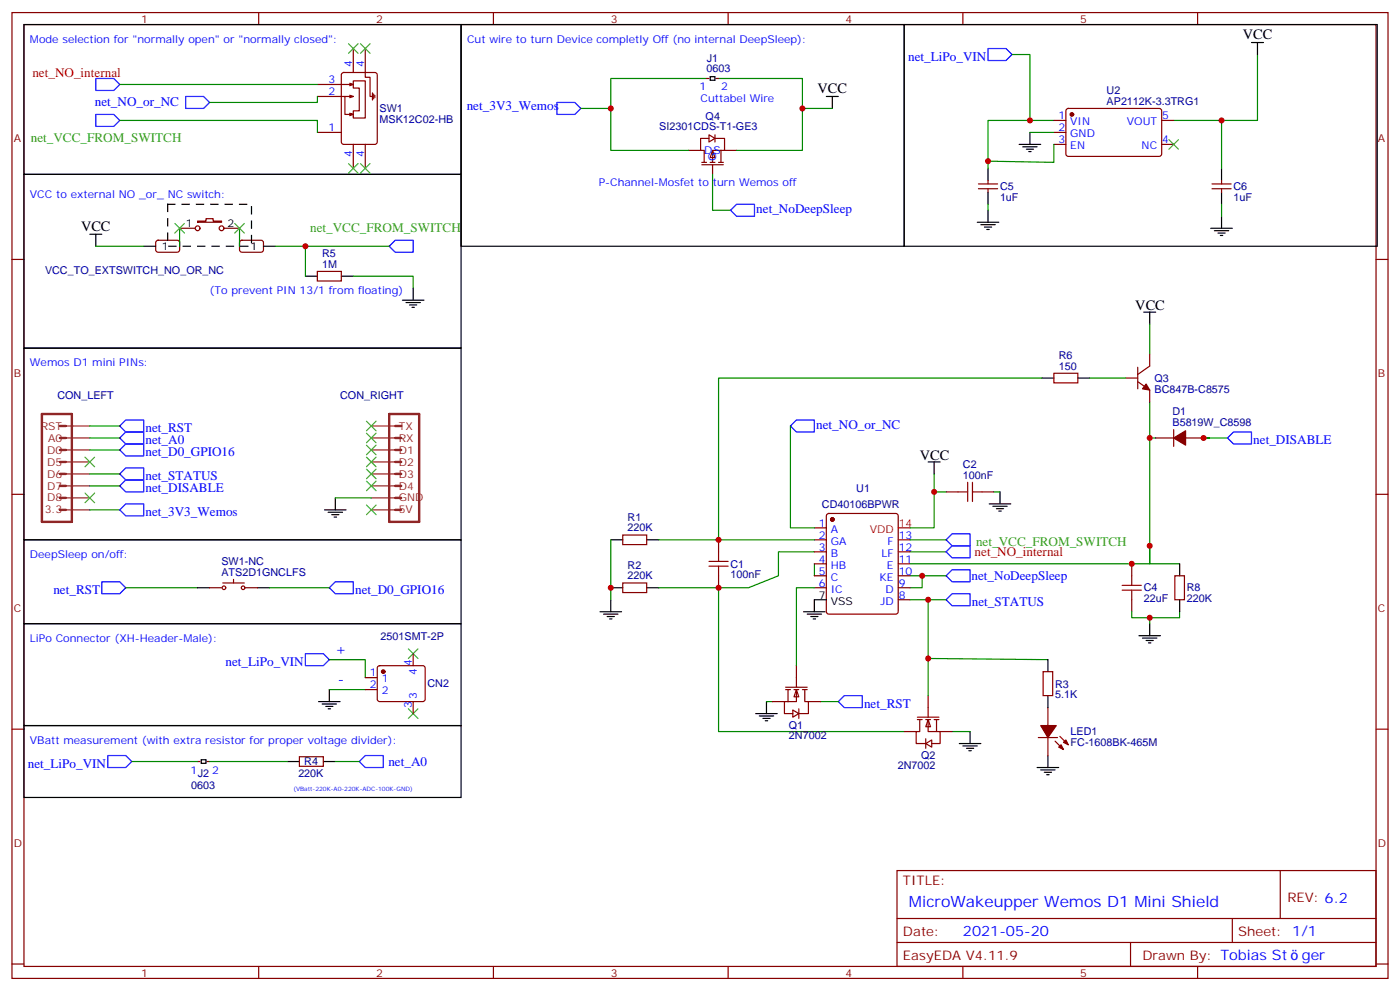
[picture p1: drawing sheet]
<svg xmlns="http://www.w3.org/2000/svg" width="412mm" height="292mm" viewBox="0 0 412 292" stroke-linecap="round" stroke-linejoin="round" font-family="sans-serif">
<g fill="none" stroke="#870000" stroke-width=".35">
<path d="M3.5 3.7h405.4v284.3h-405.4zM7.1 7.2h398.2v277.3h-398.2zM76.2 3.7v3.5M145.3 3.7v3.5M214.5 3.7v3.5M283.6 3.7v3.5M352.8 3.7v3.5M3.5 76.4h3.6M46.1 70.9l.5-.2 5.9 .1 .4 .6v2.4l-.7 .5-5.9-.1-.4-.6v-2.2zM70.8 70.9l.5-.2 5.9 .1 .4 .6-.1 2.4-.6 .5-5.9-.1-.4-.6v-2.2zM405.3 76.4h3.6M340.4 128.9h5.3"/>
<path d="M345.7 126.5v4.9M349.2 128.9h5.3M3.5 145.5h3.6M183.4 157.5h7.1v2.8h-7.1zM239.9 155.4h3.5M239.9 158.9h3.5M243.7 151.4l.4-.2h19.8l.5 .2 .2 .5v28.2l-.3 .5-.4 .2h-19.8l-.5-.2-.2-.5v-28.2zM264.6 158.9h3.5M278.7 144.8h3.5M289.3 144.8h3.5M405.3 145.5h3.6M61.7 173h3.6"/>
<path d="M65.6 171.6h6.4M68.8 170.6v1M72.3 173h3.5M183.4 171.6h7.1v2.8h-7.1zM239.9 162.5h3.5M239.9 166h3.5M239.9 169.5h3.5M239.9 173h3.5M264.6 162.5h3.5M264.6 166h3.5M264.6 169.5h3.5M264.6 173h3.5"/>
<path d="M264.6 176.6h3.5M333.4 166v3.5M333.4 176.6v3.5M346.1 169.5h2.8v7.1h-2.8zM3.5 214.7h3.6M305.9 217.1h5.6M308.7 208.3v5.3M308.7 217.1v5.3M310.8 218.2l2.5 2.5M312.2 216.8l2.5 2.5M405.3 214.7h3.6M264.2 256.3h141.1v28.2h-141.1z"/>
<path d="M377.1 256.3v14.1M264.2 270.4h141.1M264.2 277.5h141.1M333 277.5v7M363 270.4v7.1M3.5 283.8h3.6M76.2 284.5v3.5M145.3 284.5v3.5M214.5 284.5v3.5M283.6 284.5v3.5M352.8 284.5v3.5M405.3 283.8h3.6"/>
<circle cx="66" cy="173" r=".53"/>
<circle cx="71.6" cy="173" r=".53"/>
</g>
<g fill="none" stroke="#008700" stroke-width=".35">
<path d="M28.2 72.5h14.1M81.1 72.5h33.6M338.7 95.4v8.8M338.7 118.4v47.6h8.8M26.5 125.4h8.8M26.5 132.5h8.8M26.5 139.5h8.8M232.8 125.4v30h7.1M338.7 128.9h1.7M356.3 128.9h-1.8h7.1M26.5 150.1h8.8M26.5 143.1h8.8"/>
<path d="M98.8 146.6h10.6M179.9 158.9v17.7M268.1 158.9h10.6M37 173h21.2M79.4 173h17.6M194 173h17.7M211.7 173v42.4h54.6M239.9 162.5h-10.6v7l-8.8 3.5h-8.8M239.9 166v3.5M268.1 169.5h3.5v3.5h-3.5M268.1 162.5h10.6M268.1 176.6h10.6"/>
<path d="M338.7 160.7v5.3h-70.6M273.4 193.9l35.3 .3M333.4 180.1v1.8h14.1v-1.8M225.8 206.6h1.7M241.7 206.6h5.2M280.5 215.4h5.3"/>
</g>
<g fill="none" stroke="#000" stroke-width=".35">
<path d="M7.1 7.2h128.7v44.1h-128.7zM26.5 69h3.5M28.2 69v3.5M42.3 72.5h3.6M77.6 72.5h3.5M336.9 91.9h3.5M338.7 91.9v3.5M7.1 102.5h128.7v56.4h-128.7zM273.4 136h3.5M275.2 136v3.5M7.1 158.9h128.7v24.7h-128.7zM95.6 150.1h6.4"/>
<path d="M96.7 150.8h4.2M97.7 151.5h2.1M98.4 152.2h.7M98.8 146.6v3.5M179.9 158.9h3.5M190.5 158.9h3.5M291.4 148.3h6.3M292.5 149h4.2M293.5 149.8h2.1M294.2 150.5h.7M294.6 144.8v3.5M58.2 173h3.5"/>
<path d="M75.8 173h3.6M179.9 176.6v3.5M179.9 173h3.5M190.5 173h3.5M243.4 176.6h-3.5v3.5M347.5 166v3.5M347.5 176.6v3.5M7.1 183.6h128.7v30h-128.7zM176.7 180.1h6.4M177.8 180.8h4.2M178.9 181.5h2.1M179.6 182.2h.7"/>
<path d="M236.7 180.1h6.4M237.8 180.8h4.2M238.8 181.5h2.1M239.5 182.2h.7M335.5 187.1h6.3M336.5 187.9h4.3M337.6 188.6h2.1M338.3 189.3h.7M338.7 183.6v3.5M93.8 206.6h6.4M94.9 207.3h4.2M96 208h2.1"/>
<path d="M96.7 208.7h.7M97 203v3.6M222.6 210.1h6.4M223.7 210.8h4.2M224.7 211.5h2.1M225.4 212.2h.7M225.8 206.6v3.5M282.6 218.9h6.3M283.6 219.6h4.3M285.8 215.4v3.5M284.7 220.3h2.1M285.4 221h.7"/>
<path d="M305.5 226h6.4M306.6 226.7h4.2M307.6 227.4h2.1M308.3 228.1h.7M308.7 222.4v3.6"/>
</g>
<g fill="#870000" stroke="#870000" stroke-width=".35">
<path d="M311.9 220l.7-.7 .7 1.4z"/>
<path d="M313.3 218.5l.7-.7 .7 1.5z"/>
<path d="M306.6 213.6h4.5l-2.4 3.5z"/>
<path d="M345.7 128.9l3.5-2.1v4.3z"/>
<circle cx="245.2" cy="152.9" r=".53"/>
</g>
<path d="M264.6 155.4h3.5" fill="none" stroke="#f00" stroke-width=".35"/>
<g fill="none" stroke="#00f" stroke-width=".35">
<path d="M28.2 23.1h5.3l1.8 1.8-1.8 1.7h-5.3zM28.2 33.7h5.3l1.8 1.8-1.8 1.7h-5.3zM54.7 28.4h5.3l1.7 1.8-1.7 1.7h-5.3zM116.4 70.7h5.3v3.6h-5.3l-1.7-1.8zM37 123.6h5.3v3.6h-5.3l-1.7-1.8zM37 130.7h5.3v3.5h-5.3l-1.7-1.7zM37 137.8h5.3v3.5h-5.3l-1.7-1.8zM232.8 125.4l1.8-1.8h5.3v3.6h-5.3zM361.6 128.9l1.8-1.7h5.3v3.5h-5.3zM37 141.3h5.3v3.5h-5.3l-1.7-1.7zM280.5 157.2h5.3v3.5h-5.3l-1.8-1.8zM30 171.3h5.3l1.7 1.7-1.7 1.8h-5.3z"/>
<path d="M98.8 171.3h5.3v3.5h-5.3l-1.8-1.8zM278.7 162.5l1.8-1.8h5.3v3.5h-5.3zM280.5 174.8h5.3v3.5h-5.3l-1.8-1.7zM248.7 204.8h5.3v3.5h-5.3l-1.8-1.7z"/>
</g>
<path d="M282.2 144.8h2.8M285 142v5.6M286.5 142v5.6M286.5 144.8h2.8M330.6 173.7h5.6M330.6 172.3h5.6M333.4 169.5v2.8M333.4 173.7v2.9" fill="none" stroke="#a10000" stroke-width=".35"/>
<g fill="none" stroke="#8c2424" stroke-width=".71">
<path d="M12.3 121.9h8.9v31.7h-8.9zM17.6 136h1.8M17.6 139.5h1.8M17.6 132.5h1.8M17.6 128.9h1.8M17.6 125.4h1.8M114.7 121.9h8.8v31.7h-8.8zM116.4 136h1.8M116.4 139.5h1.8M116.4 132.5h1.8M116.4 128.9h1.8M116.4 125.4h1.8"/>
<path d="M17.6 143.1h1.8M17.6 146.6h1.8M17.6 150.1h1.8M116.4 143.1h1.8M116.4 146.6h1.8M116.4 150.1h1.8"/>
</g>
<g fill="none" stroke="#8c2424" stroke-width=".35">
<path d="M19.4 139.5h7.1M19.4 136h7.1M19.4 132.5h7.1M19.4 128.9h7.1M19.4 125.4h7.1M109.4 139.5h7M109.4 136h7M109.4 132.5h7M109.4 128.9h7M109.4 125.4h7M19.4 150.1h7.1M19.4 146.6h7.1"/>
<path d="M19.4 143.1h7.1M109.4 150.1h7M109.4 146.6h7M109.4 143.1h7"/>
</g>
<g fill="none" stroke="#3c3" stroke-width=".35">
<path d="M25 134.6l2.9 2.8M27.9 134.6l-2.9 2.8M107.9 124l2.9 2.8M107.9 127.5l2.9 2.9M107.9 131.1l2.9 2.8M107.9 134.6l2.9 2.8M107.9 138.1l2.9 2.8M110.8 124l-2.9 2.8M110.8 127.5l-2.9 2.9M110.8 131.1l-2.9 2.8M110.8 134.6l-2.9 2.8M110.8 138.1l-2.9 2.8"/>
<path d="M25 145.2l2.9 2.8M27.9 145.2l-2.9 2.8M107.9 148.7l2.9 2.8M107.9 141.6l2.9 2.9M110.8 148.7l-2.9 2.8M110.8 141.6l-2.9 2.9"/>
</g>
<g fill="#fff" stroke="#870000" stroke-width=".35">
<path d="M234.6 203l.7 2.1h-1.4z"/>
<path d="M233.5 209l1.8 1.1-1.8 1z"/>
</g>
<path d="M234.6 196v6.3M227.5 206.6h3.6M231.4 202.3h6.4M231.4 203h1.4M232.1 203v3.6M233.9 203h1.4M234.6 203v3.6h-3.5v3.5h2.4M235.3 208.7v2.8M236.4 203h1.4M237.1 203v3.6h1v3.5h-2.8M238.1 206.6h3.6" fill="none" stroke="#870000" stroke-width=".35"/>
<g fill="#fff" stroke="#870000" stroke-width=".35">
<path d="M273.4 211.8l.7 2.2h-1.4z"/>
<path d="M272.7 218.9l1.8-1.1v2.2z"/>
</g>
<path d="M307.3 197.7h2.8v7.1h-2.8zM266.3 215.4h3.6M270.2 211.1h6.4M270.2 211.8h1.4M270.9 211.8v3.6h-1v3.5h2.8M272.7 217.5v2.8M272.7 211.8h1.4M273.4 211.8v3.6h3.5v3.5h-2.4M273.4 204.8v6.3M275.2 211.8h1.4M275.9 211.8v3.6M276.9 215.4h3.6" fill="none" stroke="#870000" stroke-width=".35"/>
<path d="M239.9 173h-5.3v23M271.6 169.5h7.1M273.4 176.6v28.2" fill="none" stroke="#008700" stroke-width=".35"/>
<path d="M243.4 28.4h3.5M245.2 28.4v3.5M308.7 194.2v3.5M308.7 204.8v3.5" fill="none" stroke="#000" stroke-width=".35"/>
<path d="M164 30.2h5.3l1.8 1.7-1.8 1.8h-5.3zM37 148.3h5.3v3.6h-5.3l-1.7-1.8zM278.7 169.5l1.8-1.8h5.3v3.6h-5.3z" fill="none" stroke="#00f" stroke-width=".35"/>
<path d="M209.9 44.3l.7 2.1h-1.4z" fill="#fff" stroke="#870000" stroke-width=".35"/>
<g fill="none" stroke="#870000" stroke-width=".35">
<path d="M104.1 14.3v7M107.6 14.3v8.5h1.4v5.6h.7M93.5 39h7M93.5 28.4h10.6M100.8 21.5l.4-.2h9.2l.7 .5v20l-.4 .7h-9.5l-.6-.5-.1-20zM101.6 28.4v5.3h2.5l-1.1-.4M103 24.5l1.1 .4h-10.6M103 28l1.1 .4M104.1 23.8h3.5v10.9h-3.5v-2.1h1.7v-6.7h-1.7zM104.1 33.7l-1.1 .3M104.1 24.9l-1.1 .3M104.1 28.4l-1.1 .4"/>
<path d="M109.7 27.3v2.2M110.1 27.7v1.4M110.4 28v.8M208.1 23.1h.7M208.8 39.7l1.8 1-1.8 1.1zM210.6 39.7v2.1M211 23.1h.7M310.4 35.5h3.6M310.4 39h3.6M314.2 32.1l.5-.2 27.1 .1 .4 .6-.1 13-.6 .4h-27.1l-.4-.7v-12.7zM342.2 35.5h3.5M104.1 42.5v7.1"/>
<path d="M107.6 42.5v7.1M202.8 44.3h3.6M206.7 48.5h6.4M206.7 47.8h1.4M208.8 40.7h-2.4v3.6h1v3.5M209.2 47.8h1.4M209.9 48.5v2.8M210.6 40.7h2.8v3.6M211.7 47.8h1.4M212.4 44.3v3.5M213.4 44.3h-3.5v3.5M213.4 44.3h3.6"/>
<path d="M288.2 55.6h5.7M288.2 54.2h5.7M291 53.1v1.1M291 55.6v1M310.4 42.5h3.6M342.2 42.5h3.5M357 55.6h5.7M357 54.2h5.7M359.8 53.1v1.1M359.8 55.6v1M52.9 67.2h4.6M58.2 65.1h2.5v-.7h2.1v.7h2.5v.3h-7.1z"/>
<path d="M66 67.2h4.6M93.5 79.9h7v2.8h-7zM310.4 109.9h7.1v2.8h-7.1zM331.6 111.3h3.5M335.1 112.4l3.6 2.4v3.6M335.1 108.1v6.4M338.7 104.2v3.6l-3.6 2.4M211.7 158.9v3.6M211.7 169.5v3.5M107.6 199.5h3.5M111.4 196.2l.4-.2h12.7l.5 .2 .2 .5v9.4l-.7 .5-12.9-.1-.5-.7v-9.1zM121.7 192.4v3.6"/>
<path d="M107.6 203h3.5M121.7 206.6v3.5M58.2 224.2h.7M61 224.2h.7M88.2 222.8h7v2.8h-7z"/>
<circle cx="58.2" cy="67.2" r=".71"/>
<circle cx="65.3" cy="67.2" r=".71"/>
</g>
<g fill="none" stroke="#008700" stroke-width=".35">
<path d="M298.1 16.1h5.3v19.4M370.4 16.1v19.4h-24.7M35.3 35.5h58.2v3.5M35.3 24.9h58.2M93.5 28.4v1.8h-31.8M179.9 31.9v12.4h22.9M208.1 23.1h-28.2v8.8h-8.8M211.7 23.1h24.7v8.8h8.8M236.4 31.9v12.4h-19.4M303.4 39h7M310.4 35.5h-19.4v14.1M359.8 35.5v14.1"/>
<path d="M209.9 51.3v10.6h5.3M310.4 42.5v5.3l-19.4-.4M52.9 67.2v5.3M70.6 67.2v5.3M90 72.5v8.8M291 60.1v1.8M359.8 60.1v3.6M104.1 81.3h17.6v3.5M306.9 111.3h-95.2v47.6h-17.7M321 111.3h10.6M26.5 128.9h8.8M275.2 139.5v15.9h-7.1"/>
<path d="M211.7 158.9h28.2M275.2 144.8h3.5M292.8 144.8h1.8M97 194.2h10.6v5.3M338.7 181.9v1.7M97 203h10.6M38.8 224.2h19.4M61.7 224.2h23M98.8 224.2h7"/>
</g>
<path d="M291 14.3h5.3l1.8 1.8-1.8 1.7h-5.3zM215.2 61.9l1.8-1.8h5.2v3.6h-5.2zM37 127.2h5.3v3.5h-5.3l-1.7-1.8zM90 192.4h5.2l1.8 1.8-1.8 1.8h-5.2zM31.7 222.4h5.3l1.8 1.8-1.8 1.8h-5.3zM107.6 222.4h5.3v3.6h-5.3l-1.8-1.8z" fill="none" stroke="#00f" stroke-width=".35"/>
<g fill="none" stroke="#000" stroke-width=".35">
<path d="M135.8 7.2h130.5v65.3h-130.5zM266.3 7.2h139.4v65.3h-139.4zM368.7 12.5h3.5M370.4 12.5v3.6M209.2 22.6h1.4v1h-1.4zM303.4 39v3.5M7.1 51.3h128.7v51.2h-128.7zM291 49.6v3.5M291 56.6v3.5M300.2 42.5h6.4M301.3 43.2h4.2M302.3 43.9h2.1"/>
<path d="M303 44.6h.7M359.8 49.6v3.5M359.8 56.6v3.5M287.9 65.4h6.3M288.9 66.1h4.3M290 66.9h2.1M290.7 67.6h.7M291 61.9v3.5M356.7 67.2h6.3M357.7 67.9h4.2M358.8 68.6h2.1M359.5 69.3h.7"/>
<path d="M359.8 63.7v3.5M90 81.3h3.5M100.5 81.3h3.6M118.5 88.4h6.4M119.6 89.1h4.2M120.6 89.8h2.2M121.4 90.5h.7M121.7 84.8v3.6M306.9 111.3h3.5M317.5 111.3h3.5M7.1 213.6h128.7v21.2h-128.7zM59.3 223.7h1.4v1h-1.4z"/>
<path d="M84.7 224.2h3.5M95.2 224.2h3.6"/>
</g>
<g fill="none" stroke="#3c3" stroke-width=".35">
<path d="M102.7 12.9l2.8 2.8M105.5 12.9l-2.8 2.8M106.2 12.9l2.8 2.8M109 12.9l-2.8 2.8M102.7 48.2l2.8 2.8M105.5 48.2l-2.8 2.8M106.2 48.2l2.8 2.8M109 48.2l-2.8 2.8M344.3 41.1l2.8 2.8M347.1 41.1l-2.8 2.8M51.5 65.8l2.8 2.8M54.3 65.8l-2.8 2.8"/>
<path d="M69.1 65.8l2.9 2.8M72 65.8l-2.9 2.8M120.3 191l2.8 2.9M123.1 191l-2.8 2.9M120.3 208.7l2.8 2.8M123.1 208.7l-2.8 2.8"/>
</g>
<g fill="#870000" stroke="#870000" stroke-width=".35">
<path d="M337.6 113.1l1.1 1.7-2.2-.3z"/>
<circle cx="315.7" cy="33.7" r=".53"/>
<circle cx="112.9" cy="197.7" r=".53"/>
</g>
<path d="M49.4 60.1h24.7v12.4h-24.7z" fill="none" stroke="#000" stroke-width=".35" stroke-dasharray="2.1 2.1"/>
<path d="M208.8 165.3h5.7M208.8 166.7h5.7M211.7 162.5v2.8M211.7 166.7v2.8" fill="none" stroke="#a10000" stroke-width=".35"/>
<g fill="#c00">
<circle cx="338.7" cy="128.9" r=".88"/>
<circle cx="338.7" cy="160.7" r=".88"/>
<circle cx="354.5" cy="128.9" r=".88"/>
<circle cx="273.4" cy="176.6" r=".88"/>
<circle cx="273.4" cy="193.9" r=".88"/>
<circle cx="271.6" cy="169.5" r=".88"/>
<circle cx="359.8" cy="35.5" r=".88"/>
<circle cx="90" cy="72.5" r=".88"/>
<circle cx="291" cy="47.4" r=".88"/>
<circle cx="303.4" cy="35.5" r=".88"/>
<circle cx="338.7" cy="181.9" r=".88"/>
<circle cx="236.4" cy="31.9" r=".88"/>
<circle cx="179.9" cy="31.9" r=".88"/>
<circle cx="275.2" cy="144.8" r=".88"/>
<circle cx="333.4" cy="166" r=".88"/>
<circle cx="211.7" cy="173" r=".88"/>
<circle cx="179.9" cy="173" r=".88"/>
<circle cx="211.7" cy="158.9" r=".88"/>
</g>
<text font-size="4.6" fill="#00f" x="267.8" y="266.9">MicroWakeupper Wemos D1 Mini Shield</text>
<g font-size="4.2">
<text x="366.1" y="11.5">VCC</text>
<text x="240.8" y="27.3">VCC</text>
<text x="23.9" y="68">VCC</text>
<text x="334.4" y="91.2">VCC</text>
<text x="270.9" y="135.3">VCC</text>
</g>
<g font-size="4.2" fill="#00f">
<text x="98.8" y="192.4">+</text>
<text x="99.6" y="201.3">-</text>
<text x="283.6" y="275.7">2021-05-20</text>
<text x="383.5" y="282.8">ger</text>
</g>
<g font-size="3.9" fill="#00f">
<text x="267.5" y="17.8">net_LiPo_VIN</text>
<text x="27.9" y="31.3">net_NO_or_NC</text>
<text x="137.5" y="32.5">net_3V3_Wemos</text>
<text x="222.8" y="62.6">net_NoDeepSleep</text>
<text x="42.9" y="127.2">net_RST</text>
<text x="42.9" y="130.7">net_A0</text>
<text x="240.4" y="126.2">net_NO_or_NC</text>
<text x="369.2" y="130.7">net_DISABLE</text>
<text x="42.9" y="134.2">net_D0_GPIO16</text>
<text x="42.9" y="141.3">net_STATUS</text>
<text x="42.9" y="144.8">net_DISABLE</text>
<text x="42.9" y="151.9">net_3V3_Wemos</text>
<text x="286.2" y="170.8">net_NoDeepSleep</text>
<text x="15.7" y="174.8">net_RST</text>
<text x="104.6" y="174.8">net_D0_GPIO16</text>
<text x="286.3" y="178.3">net_STATUS</text>
<text x="66.4" y="196">net_LiPo_VIN</text>
<text x="254.5" y="208.3">net_RST</text>
<text x="8.2" y="226">net_LiPo_VIN</text>
<text x="114.4" y="225.5">net_A0</text>
</g>
<g font-size="3.9" fill="#f00">
<text x="9.5" y="22.6">net_NO_internal</text>
<text x="287.1" y="163.7">net_NO_internal</text>
</g>
<g font-size="3.9" fill="#690">
<text x="9.1" y="41.9">net_VCC_FROM_SWITCH</text>
<text x="91.4" y="68.4">net_VCC_FROM_SWITCH</text>
<text x="287.5" y="160.7">net_VCC_FROM_SWITCH</text>
</g>
<g font-size="3.9" fill="#800">
<text x="266" y="260.5">TITLE:</text>
<text x="379.2" y="265.5">REV: 6.2</text>
<text x="266" y="275.7">Date:</text>
<text x="364.8" y="275.7">Sheet: 1/1</text>
<text x="266" y="282.8">EasyEDA V4.11.9</text>
<text x="336.5" y="282.8">Drawn By: Tobias St</text>
</g>
<g font-size="3.2" fill="#800">
<text x="41.6" y="6.7">1</text>
<text x="110.8" y="6.7">2</text>
<text x="179.9" y="6.7">3</text>
<text x="249.1" y="6.7">4</text>
<text x="318.2" y="6.7">5</text>
<text x="4.1" y="41.8">A</text>
<text x="405.9" y="41.8">A</text>
<text x="4.1" y="110.9">B</text>
<text x="405.9" y="110.9">B</text>
<text x="4.1" y="180.1">C</text>
<text x="405.9" y="180.1">C</text>
<text x="4.1" y="249.2">D</text>
<text x="405.9" y="249.2">D</text>
<text x="41.6" y="287.5">1</text>
<text x="110.8" y="287.5">2</text>
<text x="179.9" y="287.5">3</text>
<text x="249.1" y="287.5">4</text>
<text x="318.2" y="287.5">5</text>
</g>
<g font-size="3.2" fill="#00f">
<text x="8.8" y="12.5">Mode selection for &quot;normally open&quot; or &quot;normally closed&quot;:</text>
<text x="137.6" y="12.5">Cut wire to turn Device completly Off (no internal DeepSleep):</text>
<text x="103.7" y="19.6" transform="rotate(-90 103.7 19.6)">4</text>
<text x="107.2" y="19.6" transform="rotate(-90 107.2 19.6)">4</text>
<text x="96.8" y="28">2</text>
<text x="96.8" y="24.5">3</text>
<text x="206" y="26.6">1</text>
<text x="212.5" y="26.6">2</text>
<text x="206.4" y="30.2">Cuttabel Wire</text>
<text x="311.8" y="35.1">1</text>
<text x="342.4" y="35.1">5</text>
<text x="96.8" y="38.6">1</text>
<text x="311.8" y="38.6">2</text>
<text x="315.3" y="36.9">VIN</text>
<text x="315.3" y="40.4">GND</text>
<text x="331.9" y="36.9">VOUT</text>
<text x="103.7" y="46.3" transform="rotate(-90 103.7 46.3)">4</text>
<text x="107.2" y="46.3" transform="rotate(-90 107.2 46.3)">4</text>
<text x="207.4" y="45.3">D</text>
<text x="210.2" y="45.3">S</text>
<text x="211" y="47.4" transform="rotate(-90 211 47.4)">G</text>
<text x="311.8" y="42.2">3</text>
<text x="315.3" y="43.9">EN</text>
<text x="336.3" y="43.9">NC</text>
<text x="342.4" y="42.2">4</text>
<text x="8.8" y="58.4">VCC to external NO _or_ NC switch:</text>
<text x="176.4" y="54.9">P-Channel-Mosfet to turn Wemos off</text>
<text x="61.7" y="86.6">(To prevent PIN 13/1 from floating)</text>
<text x="8.8" y="107.8">Wemos D1 mini PINs:</text>
<text x="241.2" y="155">1</text>
<text x="241.2" y="158.6">2</text>
<text x="244.7" y="156.8">A</text>
<text x="244.7" y="160.3">GA</text>
<text x="261.5" y="160.3">F</text>
<text x="264.8" y="158.6">13</text>
<text x="8.8" y="164.2">DeepSleep on/off:</text>
<text x="241.2" y="162.1">3</text>
<text x="241.2" y="165.6">4</text>
<text x="244.7" y="163.9">B</text>
<text x="244.7" y="167.4">HB</text>
<text x="259.7" y="163.9">LF</text>
<text x="261.3" y="167.4">E</text>
<text x="264.8" y="165.6">11</text>
<text x="264.8" y="162.1">12</text>
<text x="241.2" y="169.2">5</text>
<text x="241.2" y="172.7">6</text>
<text x="244.7" y="170.9">C</text>
<text x="259.1" y="170.9">KE</text>
<text x="264.8" y="172.7">9</text>
<text x="264.8" y="169.2">10</text>
<text x="244.7" y="174.4">IC</text>
<text x="259.4" y="178">JD</text>
<text x="260.8" y="174.4">D</text>
<text x="264.8" y="176.2">8</text>
<text x="8.8" y="188.9">LiPo Connector (XH-Header-Male):</text>
<text x="121.4" y="196" transform="rotate(-90 121.4 196)">4</text>
<text x="108.9" y="199.1">1</text>
<text x="108.9" y="202.7">2</text>
<text x="112.4" y="200.9">1</text>
<text x="122.8" y="198.7" transform="rotate(-90 122.8 198.7)">4</text>
<text x="112.4" y="204.4">2</text>
<text x="121.4" y="208.6" transform="rotate(-90 121.4 208.6)">3</text>
<text x="122.8" y="205.8" transform="rotate(-90 122.8 205.8)">3</text>
<text x="8.8" y="218.9">VBatt measurement (with extra resistor for proper voltage divider):</text>
<text x="56.1" y="227.7">1</text>
<text x="62.5" y="227.7">2</text>
</g>
<g font-size="3.2" fill="#000080">
<text x="208.2" y="21.3">0603</text>
<text x="208.2" y="18.2">J1</text>
<text x="326" y="27.7">U2</text>
<text x="111.8" y="33.1">SW1</text>
<text x="207.9" y="35.5">Q4</text>
<text x="326" y="30.9">AP2112K-3.3TRG1</text>
<text x="111.8" y="36.2">MSK12C02-HB</text>
<text x="194.2" y="38.4">SI2301CDS-T1-GE3</text>
<text x="294.6" y="59.3">1uF</text>
<text x="294.6" y="56">C5</text>
<text x="363.4" y="59.3">1uF</text>
<text x="363.4" y="56">C6</text>
<text x="94.9" y="75.7">R5</text>
<text x="13.3" y="80.6">VCC_TO_EXTSWITCH_NO_OR_NC</text>
<text x="94.9" y="78.8">1M</text>
<text x="311.9" y="105.7">R6</text>
<text x="311.9" y="108.8">150</text>
<text x="340.1" y="112.4">Q3</text>
<text x="16.9" y="117.4">CON_LEFT</text>
<text x="100.2" y="117.4">CON_RIGHT</text>
<text x="340.1" y="115.6">BC847B-C8575</text>
<text x="345.4" y="125.4">B5819W_C8598</text>
<text x="345.4" y="122.2">D1</text>
<text x="283.7" y="137.8">C2</text>
<text x="283.7" y="140.9">100nF</text>
<text x="242.1" y="149.4">CD40106BPWR</text>
<text x="252.2" y="144.8">U1</text>
<text x="184.9" y="153.3">R1</text>
<text x="184.9" y="156.5">220K</text>
<text x="65.2" y="166.3">SW1-NC</text>
<text x="184.9" y="167.4">R2</text>
<text x="215.2" y="167.1">C1</text>
<text x="65.2" y="169.5">ATS2D1GNCLFS</text>
<text x="184.9" y="170.6">220K</text>
<text x="215.2" y="170.3">100nF</text>
<text x="336.9" y="177.4">22uF</text>
<text x="336.9" y="174.1">C4</text>
<text x="349.6" y="177.4">220K</text>
<text x="349.6" y="174.1">R8</text>
<text x="112.1" y="188.3">2501SMT-2P</text>
<text x="125.9" y="202.3">CN2</text>
<text x="310.8" y="202.4">R3</text>
<text x="310.8" y="205.6">5.1K</text>
<text x="232.4" y="214.5">Q1</text>
<text x="232.4" y="217.7">2N7002</text>
<text x="315.4" y="219.7">FC-1608BK-465M</text>
<text x="315.4" y="216.4">LED1</text>
<text x="89.6" y="225.3">R4</text>
<text x="264.5" y="226.5">2N7002</text>
<text x="271.4" y="223.3">Q2</text>
<text x="56.3" y="232.4">0603</text>
<text x="58.2" y="228.9">J2</text>
<text x="87.9" y="228.9">220K</text>
</g>
<g font-size="3.2">
<text x="54.8" y="66.9">1</text>
<text x="67" y="66.9">2</text>
<text x="47.6" y="73.6">1</text>
<text x="73.8" y="73.6">1</text>
<text x="241.2" y="176.2">7</text>
<text x="244.7" y="178">VSS</text>
</g>
<g font-size="3.2" fill="#8d2323">
<text x="12" y="126.5">RST</text>
<text x="14.2" y="130">A0</text>
<text x="117.5" y="130">RX</text>
<text x="117.5" y="126.5">TX</text>
<text x="13.9" y="137.1">D5</text>
<text x="13.9" y="133.5">D0</text>
<text x="117.5" y="137.1">D2</text>
<text x="117.5" y="133.5">D1</text>
<text x="13.9" y="140.6">D6</text>
<text x="117.5" y="140.6">D3</text>
<text x="13.9" y="147.6">D8</text>
<text x="13.9" y="144.1">D7</text>
<text x="117.5" y="147.6">GND</text>
<text x="117.5" y="144.1">D4</text>
<text x="13.2" y="151.2">3.3</text>
<text x="117.5" y="151.2">5V</text>
</g>
<g font-size="3.2" fill="#f00">
<text x="264.8" y="155">14</text>
<text x="256.2" y="156.8">VDD</text>
</g>
<text font-size="1.8" fill="#00f" x="86.4" y="233">(VBatt-220K-A0-220K-ADC-100K-GND)</text>
</svg>
